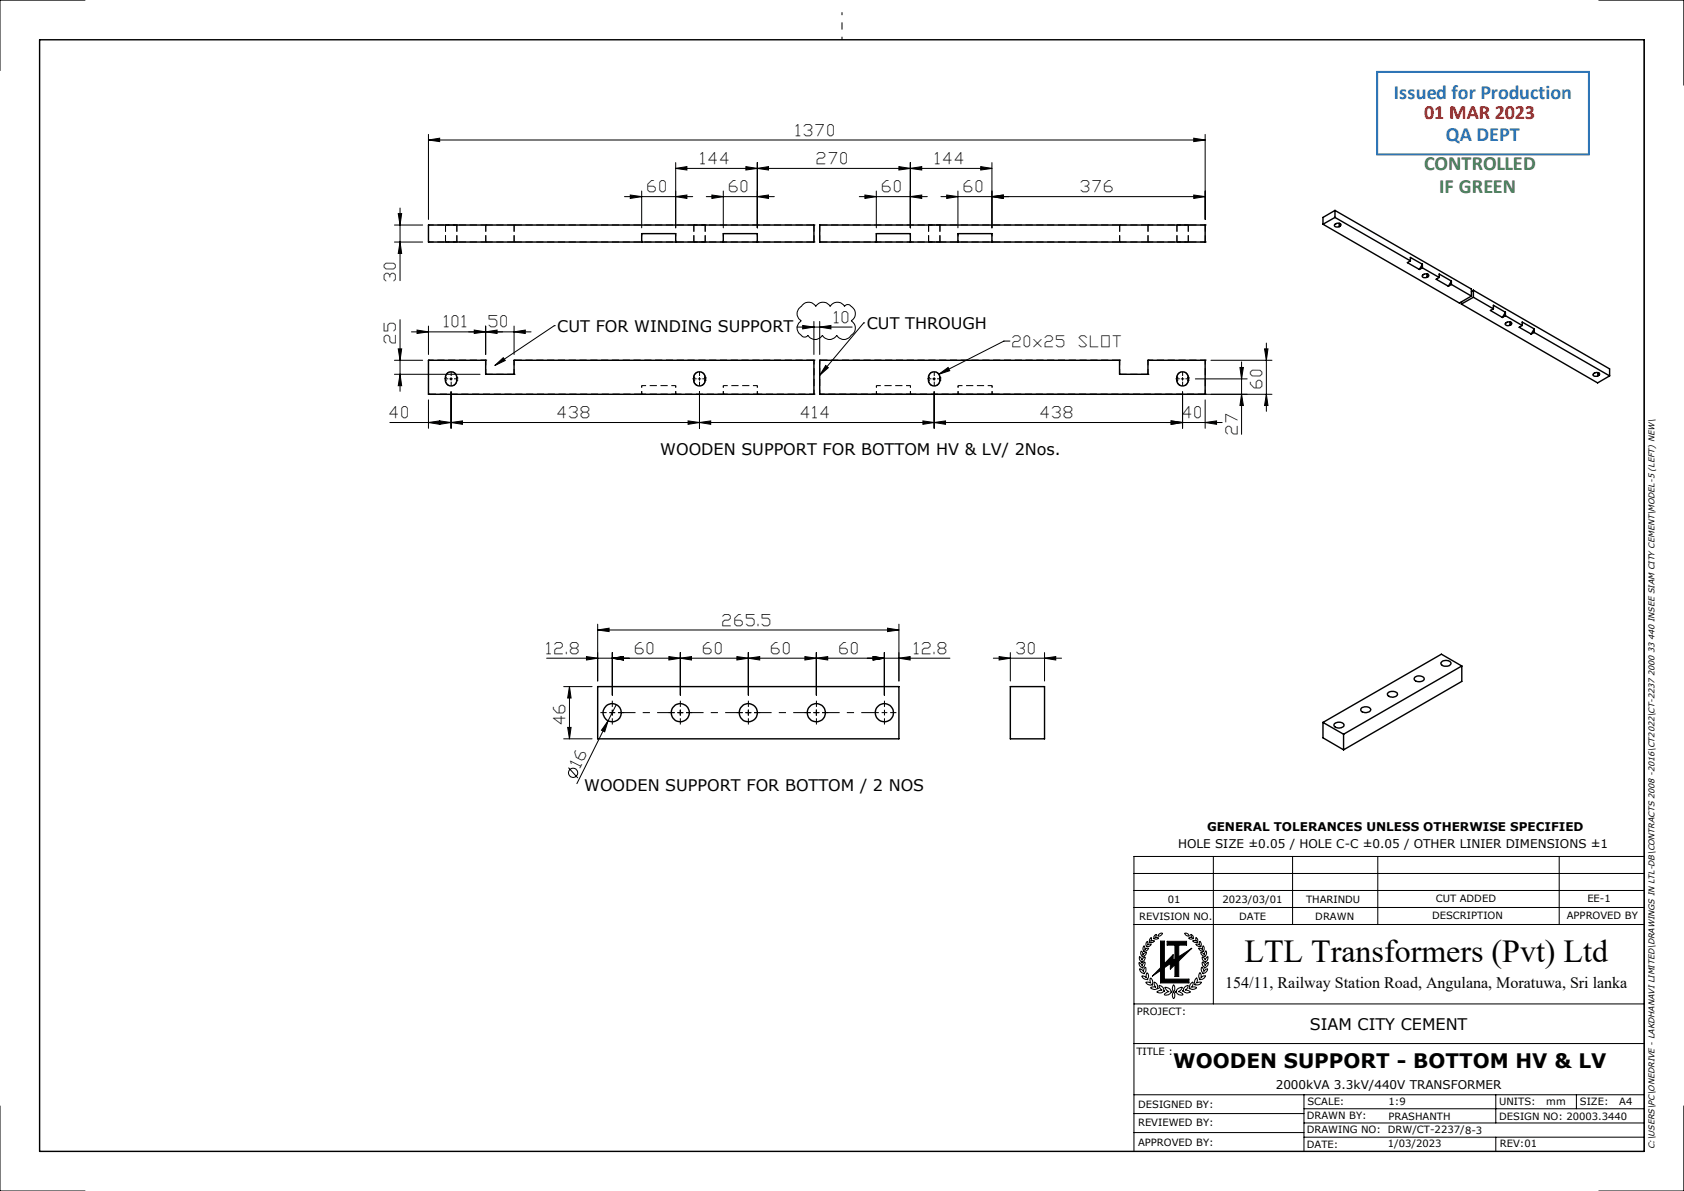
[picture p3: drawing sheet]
<svg xmlns="http://www.w3.org/2000/svg" width="297mm" height="210mm" viewBox="0 0 297 210" stroke-linecap="round" stroke-linejoin="round" font-family="sans-serif">
<g fill="none" stroke="#000" stroke-width=".25">
<path d="M7 7h283v196h-283zM75.6 39.7h67.9v3h-67.9zM144.6 39.7h67.9v3h-67.9zM233.3 39.5l24.1 13.9 2.1-1.2M235.4 38.3l-2.1 1.2M235.4 38.3l13.3 7.7M235.4 37.1v1.2M235.4 37.1l24.1 13.9v1.2M235.4 37.1l-2.1 1.2v1.2M236.2 39.4v.6M236.4 39.9a.3 .3 0 0 0 0-.5 .3 .3 0 0 0-.4 0l-.5 .1a.3 .3 0 0 0-.1 .5 .3 .3 0 0 0 .4 0h.4M236.4 39.9l-.2 .1"/>
<path d="M236.4 39.4v.5M113.2 42.7v-1.5h6v1.5M127.6 42.7v-1.5h6v1.5M154.6 42.7v-1.5h5.9v1.5M168.9 42.7v-1.5h6v1.5M248.7 46l-.5 .3 2.1 1.2M248.7 46v-.6l2.2 1.2M250.9 47.2l-.6 .3M250.9 47.2l2.9 1.7M250.9 46.6v.6M250.9 46.6l-.6 .9M251.7 48.3v.6"/>
<path d="M251.8 48.8a.3 .3 0 0 0 .1-.4 .3 .3 0 0 0-.4-.1l-.5 .2a.3 .3 0 0 0-.1 .4 .3 .3 0 0 0 .4 .1l.4-.1M251.8 48.8l-.1 .1M251.8 48.4v.4M253.8 48.9l-.5 .3 2.1 1.3M253.8 48.9v-.6l2.2 1.3M256 50.2l-.6 .3M256 50.2l3.5 2M256 49.6v.6M256 49.6l-.6 .9M257.7 53.6l24.1 13.9 2.1-1.2M257.7 53.2v.4M259.9 52.4l3.5 2.1"/>
<path d="M259.9 51.2l24 13.8v1.3M259.9 52.4l-2.2 1.2M259.9 51.2v1.2M259.9 51.2l-.4 .2M263.4 54.5l-.5 .2 2.1 1.3M263.4 54.5v-.7l2.1 1.3M265.5 55.7l-.5 .3M265.5 55.7l3 1.7M265.5 55.1v.6M265.5 55.1l-.5 .9M266.3 56.8v.5M266.5 57.2a.3 .3 0 0 0 0-.4 .3 .3 0 0 0-.4 0l-.5 .1a.3 .3 0 0 0-.1 .4 .3 .3 0 0 0 .5 .1l.3-.1"/>
<path d="M266.5 57.2l-.2 .1M266.5 56.8v.4M268.5 57.4l-.6 .3 2.2 1.2M268.5 57.4v-.6l2.1 1.2M270.6 58.6l13.3 7.7M270.6 58.6l-.5 .3M270.6 58v.6M270.6 58l-.5 .9M75.6 63.5h10.1v2.5h5v-2.5h52.8v6h-67.9zM79 65.7a1.08 1.08 0 0 1 1.3 .1 1.08 1.08 0 0 1 .2 1.3 .99 .99 0 0 1-.9 .9 .99 .99 0 0 1-1-.9v-.8zM122.8 65.7a1.08 1.08 0 0 1 1.3 .1 1.08 1.08 0 0 1 .3 1.3 1.01 1.01 0 0 1-1.1 .9 1.01 1.01 0 0 1-1-.9l.1-.9zM144.6 63.5h52.8v2.5h5.1v-2.5h10v6h-67.9z"/>
<path d="M164.2 65.7a1.1 1.1 0 0 1 1.3 .1 1.1 1.1 0 0 1 .3 1.3 1.01 1.01 0 0 1-1 .9 1.01 1.01 0 0 1-1-.9v-.8zM208 65.7a1.08 1.08 0 0 1 1.3 .1 1.08 1.08 0 0 1 .2 1.3 1.01 1.01 0 0 1-1 .9 1.01 1.01 0 0 1-1-.9l.1-.8zM281.8 65.7v.6M282 66.2a.3 .3 0 0 0 0-.4 .3 .3 0 0 0-.4-.1l-.5 .2a.33 .33 0 0 0 0 .4 .33 .33 0 0 0 .4 0h.3M282 66.2l-.2 .1M282 65.7v.5M249.6 119.3a1.06 1.06 0 0 1 1.6 .4 1.02 1.02 0 0 1-1.8 0zM254.4 116.6a1.03 1.03 0 0 1 1.5 .4 1.09 1.09 0 0 1-1.8 0zM257.8 117.4v2.7l-20.8 12.1M257.8 117.4l-20.8 12.1M257.8 117.4l-3.6-2.1-20.9 12.1M105.4 121.1h53.1v9.2h-53.1z"/>
<path d="M178.2 121.1h6v9.2h-6zM233.3 127.4v2.7l3.7 2.1M233.3 127.4l3.7 2.1M235.3 127.6a1.06 1.06 0 0 1 1.7 .3 1.03 1.03 0 0 1-1.7 0zM237 129.5v2.7M240.2 124.8a1.06 1.06 0 0 1 1.6 .4 1.03 1.03 0 0 1-1.8 0zM244.8 122.1a1.1 1.1 0 0 1 1.7 .3 1.05 1.05 0 0 1-1.8 0z"/>
<circle cx="108" cy="125.7" r="1.61"/>
<circle cx="120" cy="125.7" r="1.61"/>
<circle cx="132" cy="125.7" r="1.61"/>
<circle cx="144" cy="125.7" r="1.6"/>
<circle cx="156" cy="125.7" r="1.61"/>
</g>
<g fill="none" stroke="#000" stroke-width=".18" stroke-dasharray="1.3 .6" stroke-dashoffset=".8" stroke-linecap="butt">
<path d="M113.2 41.2v1.5M119.2 41.2v1.5M127.6 41.2v1.5M133.6 41.2v1.5M154.6 41.2v1.5M160.6 41.2v1.5M169 41.2v1.5M175 41.2v1.5M113.2 69.5v-1.5M119.2 69.5v-1.5M127.6 69.5v-1.5M133.6 69.5v-1.5"/>
<path d="M154.6 69.5v-1.5M160.6 69.5v-1.5M169 69.5v-1.5M175 69.5v-1.5"/>
</g>
<g fill="none" stroke="#000" stroke-width=".18" stroke-dasharray="1.3 .6">
<path d="M75.6 39.7h.1M78.6 39.7h.1M80.6 39.7h.1M85.7 39.7h.1M90.7 39.7h.1M122.4 39.7h.1M124.4 39.7h.1M143.6 39.7h.1M144.6 39.7h.1M163.8 39.7h.1M165.8 39.7h.1M197.5 39.7h.1"/>
<path d="M202.5 39.7h.1M207.6 39.7h.1M209.6 39.7h.1M212.6 39.7h.1M75.6 42.7h.1M78.6 42.7h.1M80.6 42.7h.1M85.7 42.7h.1M90.7 42.7h.1M113.2 42.7h.1M119.2 42.7h.1M122.4 42.7h.1"/>
<path d="M124.4 42.7h.1M127.6 42.7h.1M133.6 42.7h.1M143.6 42.7h.1M144.6 42.7h.1M154.6 42.7h.1M160.6 42.7h.1M163.8 42.7h.1M165.8 42.7h.1M169 42.7h.1M175 42.7h.1M197.5 42.7h.1"/>
<path d="M202.5 42.7h.1M207.6 42.7h.1M209.6 42.7h.1M212.6 42.7h.1M75.6 63.5h.1M75.6 69.5h.1M78.6 66.5h.1M78.6 67h.1M80.6 66.5h.1M80.6 67h.1M85.7 63.5h.1M85.7 66h.1"/>
<path d="M90.7 63.5h.1M90.7 66h.1M113.2 69.5h.1M119.2 69.5h.1M122.4 66.5h.1M122.4 67h.1M124.4 66.5h.1M124.4 67h.1M127.6 69.5h.1M133.6 69.5h.1M143.6 63.5h.1M143.6 69.5h.1"/>
<path d="M144.6 63.5h.1M144.6 69.5h.1M154.6 69.5h.1M160.6 69.5h.1M163.8 66.5h.1M163.8 67h.1M165.8 66.5h.1M165.8 67h.1M169 69.5h.1M175 69.5h.1M197.5 63.5h.1M197.5 66h.1"/>
<path d="M202.5 63.5h.1M202.5 66h.1M207.6 66.5h.1M207.6 67h.1M209.6 66.5h.1M209.6 67h.1M212.6 63.5h.1M212.6 69.5h.1"/>
</g>
<g fill="none" stroke="#000" stroke-width=".18" stroke-dasharray="1.3 .6" stroke-dashoffset=".1" stroke-linecap="butt">
<path d="M75.6 39.7v3M85.7 39.7v3M90.7 39.7v3M143.6 39.7v3M144.6 39.7v3M197.5 39.7v3M202.5 39.7v3M212.6 39.7v3M78.6 42.7v-3M80.6 42.7v-3M122.4 42.7v-3M124.4 42.7v-3"/>
<path d="M163.8 42.7v-3M165.8 42.7v-3M207.6 42.7v-3M209.6 42.7v-3"/>
</g>
<g fill="none" stroke="#000" stroke-width=".18" stroke-dasharray="1.3 .6" stroke-dashoffset=".6" stroke-linecap="butt">
<path d="M78.6 39.7h2M80.6 39.7h-2M122.4 39.7h2M124.4 39.7h-2M163.8 39.7h2M165.8 39.7h-2M207.6 39.7h2M209.6 39.7h-2M78.6 42.7h2M80.6 42.7h-2M122.4 42.7h2M124.4 42.7h-2"/>
<path d="M163.8 42.7h2M165.8 42.7h-2M207.6 42.7h2M209.6 42.7h-2"/>
</g>
<g fill="none" stroke="#000" stroke-width=".18" stroke-dasharray="1.3 .6" stroke-linecap="butt">
<path d="M85.7 39.7h5M202.5 39.7h-5M85.7 42.7h5M202.5 42.7h-5M78.6 67a1 1 0 0 0 1 1 1 1 0 0 0 1-1M78.6 66.5v.5M80.6 67v-.5M80.6 66.5a1 1 0 0 0-1-1 1 1 0 0 0-1 1M85.7 66h5M122.4 67a1 1 0 0 0 1 1 1 1 0 0 0 1-1M122.4 66.5v.5M124.4 67v-.5"/>
<path d="M124.4 66.5a1 1 0 0 0-1-1 1 1 0 0 0-1 1M163.8 67v-.5M163.8 66.5a1 1 0 0 1 1-1 1 1 0 0 1 1 1M165.8 67a1 1 0 0 1-1 1 1 1 0 0 1-1-1M165.8 66.5v.5M202.5 66h-5M207.6 67v-.5M207.6 66.5a1 1 0 0 1 1-1 1 1 0 0 1 1 1M209.6 67a1 1 0 0 1-1 1 1 1 0 0 1-1-1M209.6 66.5v.5"/>
</g>
<path d="M143.6 39.7h-52.9M197.5 39.7h-52.9M143.6 42.7h-52.9M197.5 42.7h-52.9M75.6 69.5h37.6M143.6 63.5h-52.9M175 69.5h37.6M197.5 63.5h-52.9" fill="none" stroke="#000" stroke-width=".18" stroke-dasharray="1.3 .6" stroke-dashoffset="-.1" stroke-linecap="butt"/>
<path d="M85.7 39.7h-10.1M212.6 39.7h-10.1M85.7 42.7h-10.1M212.6 42.7h-10.1M85.7 63.5v2.5M85.7 63.5h-10.1M90.7 66v-2.5M197.5 66v-2.5M202.5 63.5v2.5M212.6 63.5h-10.1" fill="none" stroke="#000" stroke-width=".18" stroke-dasharray="1.3 .6" stroke-dashoffset=".3" stroke-linecap="butt"/>
<path d="M75.6 63.5v6M113.2 69.5h6M113.2 68h6M133.6 69.5h-6M133.6 68h-6M143.6 63.5v6M144.6 69.5v-6M154.6 69.5h6M154.6 68h6M175 69.5h-6M175 68h-6M212.6 69.5v-6" fill="none" stroke="#000" stroke-width=".18" stroke-dasharray="1.3 .6" stroke-dashoffset=".5" stroke-linecap="butt"/>
<path d="M133.6 69.5h10M144.6 69.5h10" fill="none" stroke="#000" stroke-width=".18" stroke-dasharray="1.3 .6" stroke-dashoffset=".4" stroke-linecap="butt"/>
<path d="M119.2 69.5h8.4M160.6 69.5h8.4" fill="none" stroke="#000" stroke-width=".18" stroke-dasharray="1.3 .6" stroke-dashoffset=".2" stroke-linecap="butt"/>
<g fill="none" stroke="#000" stroke-width=".18">
<path d="M15 0h-15v12.4M282 0h15v15M290 7v196M69.6 39.7h4.9M70.2 37.7h.6l-.2 2zM70.6 36.7v12.8M75.6 24.7l1.9-.3v.6zM75.6 23.7v15M75.6 24.7h136.9M110.1 34.7h12.1M111.2 34.4l2 .3-2 .3zM113.2 33.7v6.5"/>
<path d="M119.2 29.7l1.9-.3v.6zM119.2 34.7l1.9-.3v.6zM119.2 28.7v11.5M119.2 29.7h55.7M124.6 34.7h12M125.6 34.4l2 .3-2 .3zM127.6 33.7v6.5M131.6 29.4l2 .3-2 .3zM133.6 29.7l1.9-.3v.6zM133.6 28.7v11.5M133.6 34.7l1.9-.3v.6zM151.6 34.7h11.9"/>
<path d="M152.5 34.4l2.1 .3-2.1 .3zM154.6 33.7v6.5M158.5 29.4l2 .3-2 .3zM160.5 29.7l2.1-.3v.6zM160.5 34.7l2.1-.3v.6zM160.5 28.7v11.5M167 34.4l1.9 .3-1.9 .3zM168.9 33.7v6.5M173 29.4l1.9 .3-1.9 .3zM174.9 28.7v11.5M174.9 34.7l2.1-.3v.6zM210.5 24.4l2 .3-2 .3z"/>
<path d="M210.5 34.4l2 .3-2 .3zM212.5 23.7v15M212.5 34.7h-46.6M69.6 42.7h4.9M70.6 56.4v12.6M70.6 42.7l.2 2h-.6zM72.6 58.5h21.1M73.6 58.2l2 .3-2 .3zM75.6 57.5v5M83.6 58.2l2.1 .3-2.1 .3zM85.7 58.5l2-.3v.6zM85.7 57.5v5"/>
<path d="M90.7 58.5l1.9-.3v.6zM90.7 57.5v5M97.8 57.4h.1M97.8 57.4l-10.5 7M140.5 57.7h9.8M141.2 54.1a1.54 1.54 0 0 1 2.7-.1 1.46 1.46 0 0 1 2.5 0 1.46 1.46 0 0 1 2.5 0 .74 .74 0 0 1 1.3 .1 1.48 1.48 0 0 1-.1 2.5 1.53 1.53 0 0 1-.1 2.7 1.45 1.45 0 0 1-2.4-.2 1.46 1.46 0 0 1-2.6 0 1.46 1.46 0 0 1-2.5 0 .76 .76 0 0 1-1.3-.1 1.45 1.45 0 0 1 .1-2.4 1.46 1.46 0 0 1-.1-2.5zM141.6 57.4l1.9 .3-1.9 .3zM143.5 56.7v5.8M144.6 57.7l1.9-.3v.6zM144.6 56.7v5.8M152.3 56.9h.1M152.3 56.9l-7.7 9.3"/>
<path d="M69.6 63.5h4.9M69.6 66h15.1M70.2 61.5h.6l-.2 2zM70.6 66l.2 2h-.6zM75.6 74.5l1.9-.3v.6zM75.6 70.5v5M77.5 74.2l2.1 .3-2.1 .3zM79.3 66.8h.5M79.6 74.5l2-.3v.6zM79.6 69.1v6.4M79.6 66.6v.5M87.3 64.4l1.5-1.3 .3 .5z"/>
<path d="M121.4 74.2l2 .3-2 .3zM123.1 66.8h.5M123.4 74.5l1.9-.3v.6zM123.4 69.1v6.4M123.4 66.6v.5M145.6 64.4l.5 .4-1.5 1.4zM162.8 74.2l1.9 .3-1.9 .3zM164.5 66.8h.5M164.7 74.5l2.1-.3v.6zM164.7 69.1v6.4M164.7 66.6v.5M165.6 66l1.6-1.2 .3 .6z"/>
<path d="M178.1 60.1h-1l-11.5 5.9M206.6 74.2l2 .3-2 .3zM208.3 66.8h.5M208.6 66.6v.5M208.6 69.1v6.4M210.8 66.8h9.2M212.5 74.5l2.1-.3v.6zM212.5 70.5v5M213.6 63.5h10.7M215.5 74.5h-146.7M218.7 64.8h.6l-.3 2zM219 63.8v12.8"/>
<path d="M219 69.5l.3 2h-.6zM223 61.5h.6l-.3 2zM223.3 69.5l.3 2h-.6zM223.3 60.5v12M224.3 69.5h-79.7M96.4 116.1h71.1M103.4 115.8l2 .3-2 .3zM105.4 111.1l2-.3v.6zM105.4 110.1v10M105.4 111.1h53.1M108 116.1l2-.3v.6zM108 115.1v7.5"/>
<path d="M118 115.8l2 .3-2 .3zM120 116.1l2-.3v.6zM120 115.1v7.5M130 115.8l2 .3-2 .3zM132 116.1l2-.3v.6zM132 115.1v7.5M142 115.8l2 .3-2 .3zM144 116.1l2-.3v.6zM144 115.1v7.5M154 115.8l2 .3-2 .3zM156 115.1v7.5M156.5 110.8l2 .3-2 .3z"/>
<path d="M158.5 116.1l2-.3v.6zM158.5 110.1v10M175.2 116.1h12M176.2 115.8l2 .3-2 .3zM178.2 115.1v5M184.2 116.1l2-.3v.6zM184.2 115.1v5M99.4 121.1h5M99.4 130.3h5M100.1 128.3h.6l-.3 2zM100.3 135.4l1.6 1.8M100.4 121.1v9.2"/>
<path d="M100.4 121.1l.3 2h-.6zM107.2 127.1l-.6 1.9-.5-.2zM107.2 127.1l-5.5 11.1M108.7 124.2l-1.5 2.9M143.5 125.7h1M144 125.2v1M200 157h90M200 154h90M214 151v26M228 151v12M243 151v12M275 151v12"/>
<path d="M290 151h-90v52M200 177h90M200 163h90M200 160h90M200.9 169.7l.3 .2 .2 .4 .2-.5 .3-.2a.74 .74 0 0 1-.4 .9v.1a.82 .82 0 0 1-.6-.9zM201 168.7l.4 .6 .2-.4 .4-.2a.65 .65 0 0 1-.6 .8l.1 .1a.77 .77 0 0 1-.5-.9zM201 170.8l.4 .2 .3 .3v-.1a.51 .51 0 0 1 .4-.6v.1a.92 .92 0 0 1-.3 1l-.1-.1a.73 .73 0 0 1-.7-.8zM201.3 167.7l.3 .7 .2-.3 .4-.2a.91 .91 0 0 1-.8 .8l-.2-.5zM201.4 172.1h.4l.4 .3v-.8a.45 .45 0 0 1 .4 .6l-.2 .4v.1a.89 .89 0 0 1-1-.6zM201.8 166.7l.1 .3v.5l.7-.3a.79 .79 0 0 1-.9 .5 .82 .82 0 0 1 .1-1zM202.1 173.2h.4l.5 .1-.1-.1a.58 .58 0 0 1 .1-.7 1.07 1.07 0 0 1 .2 1.2l-.1-.1a.78 .78 0 0 1-1-.4zM202.3 166l.2 .2-.1 .4 .6-.1a.67 .67 0 0 1-.8 .4 .81 .81 0 0 1 .1-.9z"/>
<path d="M202.8 166.1v.1a.65 .65 0 0 1 .3-.9l-.1 .7 .6-.1a.45 .45 0 0 1-.8 .2M203.6 173.1a.88 .88 0 0 1 .5 1.1h.2a.93 .93 0 0 1-1.4 0l.4-.2 .6 .1a1.01 1.01 0 0 1-.3-1zM203.7 164.9l.2-.2-.2 .6 .7 .1a.57 .57 0 0 1-.9 0v-.3zM204.3 164.8l.3-.2h.4a.68 .68 0 0 1-.8 .4zM204.4 173.7a.84 .84 0 0 1 .8 1h.2a.99 .99 0 0 1-1.4 .2l.5-.2 .5-.1a.95 .95 0 0 1-.6-.9zM204.7 165.9h.7v4l1.5-1.6v1l.3-.2v-2.5h-1.4v-.6h3.5v.6h-1.4v2.1l2.3-1.5-2.3 2.2v2.8h-.7v-2.1l-.8 .8v-1l-1 .7v2h4.3v.7h-5v-2.2l-1.5 1 1.5-1.5zM205.4 174.1a.96 .96 0 0 1 1.1 .7h.2a1.08 1.08 0 0 1-1.4 .6l.6-.5h.3l-.5-.4zM207 173.6a1 1 0 0 1 0 1.3 .99 .99 0 0 1 0-1.3zM207 174.9a1 1 0 0 1 0 1.2 .99 .99 0 0 1 0-1.2zM207.6 174.4l.9-.3a1.11 1.11 0 0 1-.7 .8l.5 .1 .4 .4a1.08 1.08 0 0 1-1.4-.6h.2zM208.9 164.6a.63 .63 0 0 1 .8 .5l-.5-.1zM209.1 173.9l.5-.2a.95 .95 0 0 1-.6 .9l.7 .1 .3 .2a.87 .87 0 0 1-1.3-.1h-.1v-.1l.1-.1 .1-.3z"/>
<path d="M210 164.7a.6 .6 0 0 1 .4 .8v-.1a.54 .54 0 0 1-.8 0l.4-.1h.3zM210 173.5l.3-.3a.61 .61 0 0 1-.2 .9l.6-.1 .4 .2a1.03 1.03 0 0 1-1.4 0h.2l-.1-.3zM210.9 172.6l.2-.2 .1 .5-.2 .4 .5-.1h.4a.94 .94 0 0 1-1.2 .4v-.5zM210.9 166.5h.4l.3 .1v-.7a.71 .71 0 0 1 .1 1v-.1a.62 .62 0 0 1-.8-.3zM211.1 166.1l.1 .1a.56 .56 0 0 0-.3-.8l.1 .5h-.7a.62 .62 0 0 0 .8 .2M211.4 167.2h.4l.3 .3 .1-.8a.74 .74 0 0 1 0 1.1l-.1-.1a.64 .64 0 0 1-.7-.5zM211.6 171.5h.1l.1 .4v.5l.4-.3 .4-.1a.89 .89 0 0 1-1.1 .7l.1-.1-.1-.1-.1-.5zM211.8 167.9l.3 .1 .3 .3 .3-.7a.82 .82 0 0 1-.3 1.1v-.1a.63 .63 0 0 1-.6-.7zM211.9 170.5l.3 .4 .1 .4 .3-.3 .4-.2a.81 .81 0 0 1-.9 .8 1.03 1.03 0 0 1-.2-1.1zM212 168.7l.4 .3 .1 .3 .5-.6a.77 .77 0 0 1-.5 .9v-.1a.67 .67 0 0 1-.5-.8zM212.1 169.6l.3 .4 .1 .3 .6-.6a.82 .82 0 0 1-.7 .9v-.1a.69 .69 0 0 1-.3-.9zM0 195v15h15"/>
<path d="M200 196.3h30M200 199.7h30M200 193h90M200 184h90M230 198h60M230 193v10M230 195.5h60M263.8 193v5M278 193v2.5M297 195v15h-15M230 200.5h60M263.8 200.5v2.5"/>
<circle cx="101.1" cy="136.3" r=".81"/>
</g>
<path d="M148.5 7v-4.8" fill="none" stroke="#000" stroke-width=".18" stroke-dasharray="15.2 1.3 1.3 1.3" stroke-dashoffset="14.7" stroke-linecap="butt"/>
<path d="M204.7 165.9h.7v4l1.5-1.6v1l.3-.2v-2.5h-1.4v-.6h3.5v.6h-1.4v2.1l2.3-1.5-2.3 2.2v2.8h-.7v-2.1l-.8 .8v-1l-1 .7v2h4.3v.7h-5v-2.2l-1.5 1 1.5-1.5z" fill-rule="evenodd" fill="#000"/>
<g fill="none" stroke="#000" stroke-width=".18" stroke-dasharray="15.2 1.3 1.3 1.3" stroke-linecap="butt">
<path d="M79.1 66.8h-.8M79.6 67.3v.7M79.6 66.3v-.8M80.1 66.8h.7M122.9 66.8h-.8M123.4 67.3v.7M123.4 66.3v-.8M123.9 66.8h.7M164.3 66.8h-.8M164.8 66.3v-.8M164.8 67.3v.7M165.3 66.8h.7"/>
<path d="M208.1 66.8h-.8M208.6 66.3v-.8M208.6 67.3v.7M209.1 66.8h.7M107 125.6h-1.1M108 125.6h-.5M108 125.6v.5M108 125.6h.5M108 125.6v-.5M108 126.6v1.1M108 124.6v-1.1M109 125.6h1.1"/>
<path d="M119 125.6h-1.1M120 125.6h-.5M120 125.6v.5M120 125.6h.5M120 125.6v-.5M120 126.6v1.1M120 124.6v-1.1M121 125.6h1.1M131 125.6h-1.1M132 125.6h-.5M132 125.6v.5M132 125.6h.5"/>
<path d="M132 125.6v-.5M132 126.6v1.1M132 124.6v-1.1M133 125.6h1.1M143 125.6h-1.1M144 124.6v-1.1M144 125.6h-.5M144 125.6v.5M144 125.6h.5M144 125.6v-.5M144 126.6v1.1M145 125.6h1.1"/>
<path d="M156 125.6h-.5M156 125.6v.5M156 125.6h.5M156 125.6v-.5M156 126.6v1.1M156 124.6v-1.1M157 125.6h1.1"/>
</g>
<path d="M119 125.6h-10M131 125.6h-10M143 125.6h-10M155 125.6h-10" fill="none" stroke="#000" stroke-width=".18" stroke-dasharray="15.2 1.3 1.3 1.3" stroke-dashoffset="12.1" stroke-linecap="butt"/>
<g fill="#000">
<path d="M165.6 66l1.6-1.2 .3 .6zM107.2 127.1l-.6 1.9-.5-.2z"/>
<path d="M75.6 24.7l1.9-.3v.6zM210.5 24.4l2 .3-2 .3zM174.9 34.7l2.1-.3v.6zM210.5 34.4l2 .3-2 .3z"/>
<path d="M111.2 34.4l2 .3-2 .3zM119.2 34.7l1.9-.3v.6zM152.5 34.4l2.1 .3-2.1 .3zM160.5 34.7l2.1-.3v.6z"/>
<path d="M119.2 29.7l1.9-.3v.6zM131.6 29.4l2 .3-2 .3zM133.6 29.7l1.9-.3v.6zM158.5 29.4l2 .3-2 .3zM160.5 29.7l2.1-.3v.6zM173 29.4l1.9 .3-1.9 .3zM75.6 74.5l1.9-.3v.6zM77.5 74.2l2.1 .3-2.1 .3zM79.6 74.5l2-.3v.6zM121.4 74.2l2 .3-2 .3zM123.4 74.5l1.9-.3v.6zM162.8 74.2l1.9 .3-1.9 .3zM164.7 74.5l2.1-.3v.6zM206.6 74.2l2 .3-2 .3zM141.6 57.4l1.9 .3-1.9 .3zM144.6 57.7l1.9-.3v.6z"/>
<path d="M133.6 34.7l1.9-.3v.6zM125.6 34.4l2 .3-2 .3zM174.9 34.7l2.1-.3v.6zM167 34.4l1.9 .3-1.9 .3z"/>
<path d="M70.6 42.7l.2 2h-.6zM70.2 37.7h.6l-.2 2z"/>
<path d="M85.7 58.5l2-.3v.6zM73.6 58.2l2 .3-2 .3zM184.2 116.1l2-.3v.6zM176.2 115.8l2 .3-2 .3z"/>
<path d="M83.6 58.2l2.1 .3-2.1 .3zM90.7 58.5l1.9-.3v.6z"/>
<path d="M87.3 64.4l1.5-1.3 .3 .5zM145.6 64.4l.5 .4-1.5 1.4z"/>
<path d="M206.6 74.2l2 .3-2 .3zM212.5 74.5l2.1-.3v.6z"/>
<path d="M218.7 64.8h.6l-.3 2zM219 69.5l.3 2h-.6zM70.2 61.5h.6l-.2 2zM70.6 66l.2 2h-.6z"/>
<path d="M223.3 69.5l.3 2h-.6zM223 61.5h.6l-.3 2z"/>
<path d="M103.4 115.8l2 .3-2 .3zM108 116.1l2-.3v.6zM108 116.1l2-.3v.6zM118 115.8l2 .3-2 .3zM120 116.1l2-.3v.6zM130 115.8l2 .3-2 .3zM132 116.1l2-.3v.6zM142 115.8l2 .3-2 .3zM144 116.1l2-.3v.6zM154 115.8l2 .3-2 .3zM154 115.8l2 .3-2 .3zM158.5 116.1l2-.3v.6z"/>
<path d="M156.5 110.8l2 .3-2 .3zM105.4 111.1l2-.3v.6z"/>
<path d="M100.4 121.1l.3 2h-.6zM100.1 128.3h.6l-.3 2z"/>
</g>
<path d="M242.9 12.7h37.3v14.5h-37.3z" fill="none" stroke="#2e75b6" stroke-width=".34"/>
<text font-size="5.6" x="219.5" y="169.6">LTL Transformers (Pvt) Ltd</text>
<g font-size="3.6" fill="#2e74b5">
<text x="245.9" y="17.4">Issued for Production</text>
<text x="255" y="24.9">QA DEPT</text>
</g>
<text font-size="3.6" fill="#f00" x="251.2" y="21.1">01 MAR 2023</text>
<g font-size="3.6" fill="#538135">
<text x="251.2" y="30">CONTROLLED</text>
<text x="253.8" y="34.1">IF GREEN</text>
</g>
<text font-size="3.5" x="206.9" y="188.4">WOODEN SUPPORT - BOTTOM HV &amp; LV</text>
<g font-size="2.8">
<text x="140.4" y="23.9">1370</text>
<text x="123.6" y="28.9">144</text>
<text x="144.1" y="28.9">270</text>
<text x="165" y="28.9">144</text>
<text x="114.3" y="33.9">60</text>
<text x="128.7" y="33.9">60</text>
<text x="155.7" y="33.9">60</text>
<text x="170.1" y="33.9">60</text>
<text x="190.7" y="33.9">376</text>
<text x="69.8" y="49.5" transform="rotate(-90 69.8 49.5)">30</text>
<text x="78.4" y="57.7">101</text>
<text x="86.3" y="57.7">50</text>
<text x="98.3" y="58.5">CUT FOR WINDING SUPPORT</text>
<text x="147.2" y="56.9">10</text>
<text x="152.9" y="58">CUT THROUGH</text>
<text x="69.8" y="60.5" transform="rotate(-90 69.8 60.5)">25</text>
<text x="222.6" y="68.4" transform="rotate(-90 222.6 68.4)">60</text>
<text x="68.8" y="73.7">40</text>
<text x="98.4" y="73.7">438</text>
<text x="141.3" y="73.7">414</text>
<text x="183.6" y="73.7">438</text>
<text x="208.7" y="73.7">40</text>
<text x="218.2" y="76.6" transform="rotate(-90 218.2 76.6)">27</text>
<text x="116.5" y="80.2">WOODEN SUPPORT FOR BOTTOM HV &amp; LV/ 2Nos.</text>
<text x="127.5" y="110.3">265.5</text>
<text x="96.4" y="115.3">12.8</text>
<text x="112.1" y="115.3">60</text>
<text x="124.1" y="115.3">60</text>
<text x="136.1" y="115.3">60</text>
<text x="148.1" y="115.3">60</text>
<text x="161.3" y="115.3">12.8</text>
<text x="179.3" y="115.3">30</text>
<text x="99.7" y="127.7" transform="rotate(-90 99.7 127.7)">46</text>
<text x="102.3" y="135.4" transform="rotate(-63 102.3 135.4)">16</text>
<text x="103" y="139.4">WOODEN SUPPORT FOR BOTTOM / 2 NOS</text>
<text x="216.1" y="174.1">154/11, Railway Station Road, Angulana, Moratuwa, Sri lanka</text>
<text x="231" y="181.6">SIAM CITY CEMENT</text>
</g>
<g font-size="2.7">
<text x="178.7" y="61.2">20x25</text>
<text x="190.3" y="61.2">SLOT</text>
</g>
<g font-size="2.1">
<text x="207.8" y="149.6">HOLE SIZE ±0.05 / HOLE C-C ±0.05 / OTHER LINIER DIMENSIONS ±1</text>
<text x="212.9" y="146.4">GENERAL TOLERANCES UNLESS OTHERWISE SPECIFIED</text>
<text x="225" y="191.9">2000kVA 3.3kV/440V TRANSFORMER</text>
</g>
<g font-size="1.8">
<text x="206" y="159.1">01</text>
<text x="215.6" y="159.1">2023/03/01</text>
<text x="230.3" y="159.1">THARINDU</text>
<text x="253.2" y="159.1">CUT ADDED</text>
<text x="280" y="159.1">EE-1</text>
<text x="200.9" y="162.1">REVISION NO.</text>
<text x="218.6" y="162.1">DATE</text>
<text x="232" y="162.1">DRAWN</text>
<text x="252.6" y="162.1">DESCRIPTION</text>
<text x="276.3" y="162.1">APPROVED BY</text>
<text x="200.5" y="179">PROJECT:</text>
<text x="200.4" y="186">TITLE :</text>
<text x="200.7" y="195.4">DESIGNED BY:</text>
<text x="230.5" y="197.4">DRAWN BY:</text>
<text x="230.6" y="194.9">SCALE:</text>
<text x="244.9" y="197.5">PRASHANTH</text>
<text x="244.9" y="194.9">1:9</text>
<text x="264.4" y="197.4">DESIGN NO: 20003.3440</text>
<text x="264.4" y="194.9">UNITS:</text>
<text x="272.7" y="194.9">mm</text>
<text x="278.6" y="194.9">SIZE:</text>
<text x="285.6" y="194.9">A4</text>
<text x="200.7" y="202">APPROVED BY:</text>
<text x="200.7" y="198.6">REVIEWED BY:</text>
<text x="230.5" y="199.9">DRAWING NO: DRW/CT-2237/8-3</text>
<text x="230.5" y="202.4">DATE:</text>
<text x="244.8" y="202.3">1/03/2023</text>
<text x="264.5" y="202.3">REV:01</text>
</g>
<text font-size="1.5" x="291.8" y="202.7" transform="rotate(-90 291.8 202.7)">C:\USERS\PC\ONEDRIVE - LAKDHANAVI LIMITED\DRAWINGS IN LTL-DB\CONTRACTS 2008 -2016\CT2022\CT-2237 2000 33 440 INSEE SIAM CITY CEMENT\MODEL-5 (LEFT) NEW\</text>
</svg>
